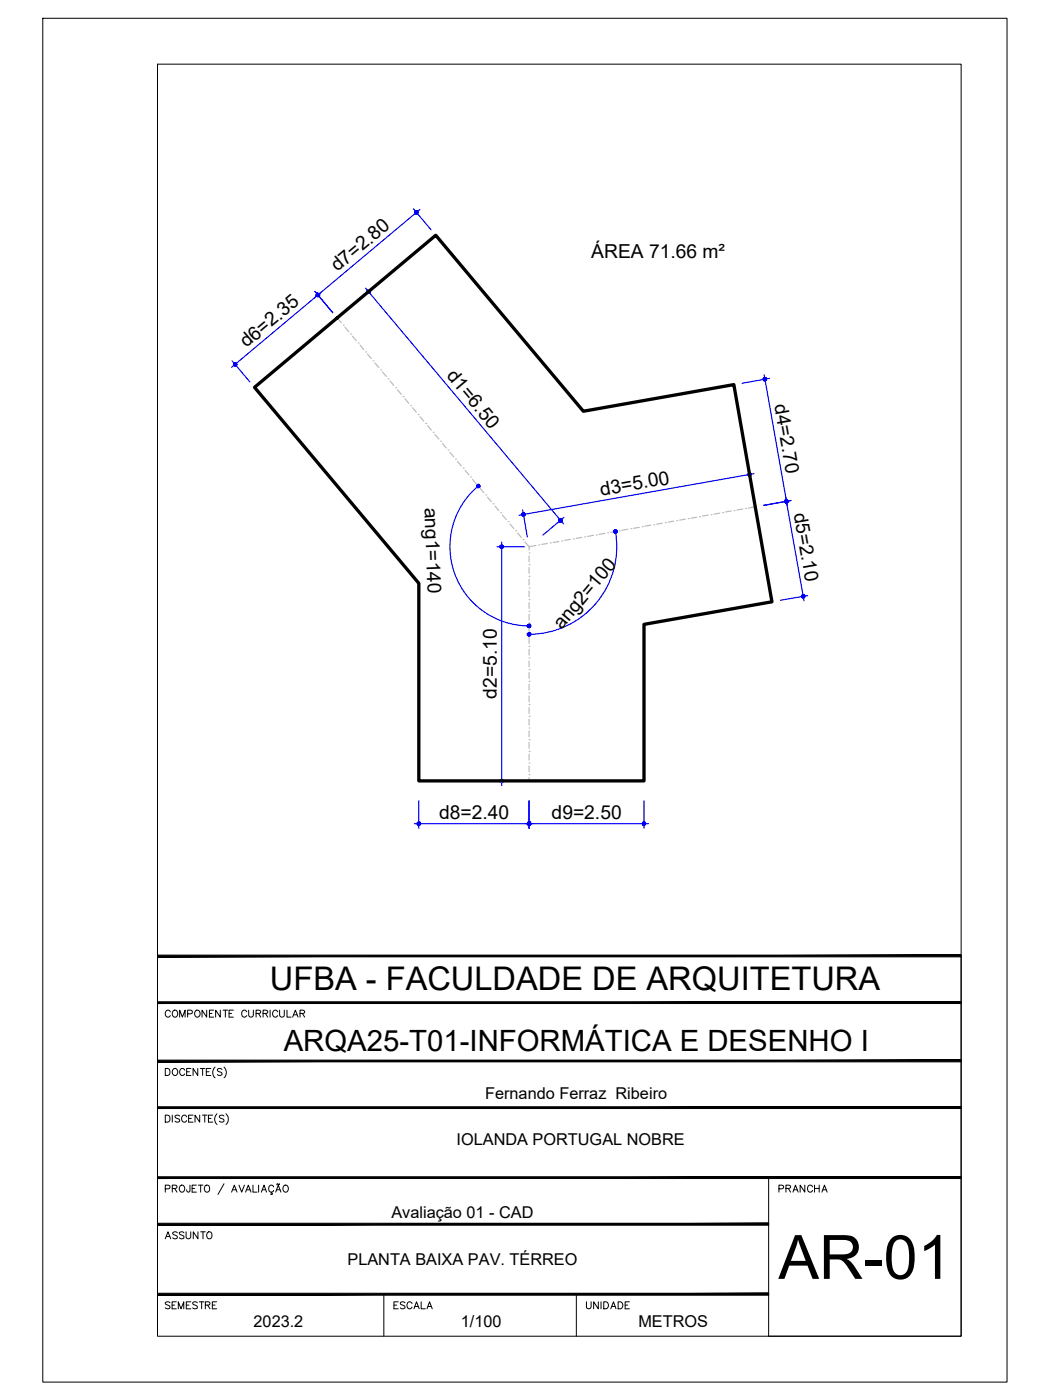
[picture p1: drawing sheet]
<svg xmlns="http://www.w3.org/2000/svg" width="229mm" height="305mm" viewBox="0 0 229 305" stroke-linecap="round" stroke-linejoin="round" font-family="sans-serif">
<!-- layer: ARQ_EIXO CINZA 04 -->
<g fill="none" stroke="#bababa" stroke-width=".25">
<path d="M73.4 69.2l.9 1.1M74.7 70.8h.1M75.1 71.2l.8 1M76.3 72.7h.1M76.8 73.2l.8 1M78 74.7h.1M78.4 75.1l.8 1M79.6 76.6h.1M80 77.1l.8 1M81.2 78.6h.1M81.7 79l.8 1M82.9 80.5h.1"/>
<path d="M83.3 81l.8 1M84.5 82.5h.1M84.9 82.9l.8 1M86.1 84.4h.1M86.5 84.9l.9 1M87.8 86.4h.1M88.2 86.8l.8 1M89.4 88.3h.1M89.8 88.8l.8 .9M91 90.3h.1M91.4 90.7l.8 1M92.7 92.2h.1"/>
<path d="M93.1 92.7l.8 .9M94.3 94.1h.1M94.7 94.6l.8 1M95.9 96.1h.1M96.4 96.6l.8 .9M97.6 98h.1M98 98.5l.8 1M99.2 99.9h.1M99.6 100.5l.8 .9M100.8 101.9h.1M101.3 102.4l.8 1M102.4 103.8h.1"/>
<path d="M102.9 104.4l.8 .9M104.1 105.8h.1M104.5 106.3l.8 1M105.7 107.7h.1M106.1 108.2l.9 1M107.4 109.7h.1M107.8 110.2l.8 1M109 111.6h.1M109.4 112.1l.8 1M110.6 113.6h.1M111 114.1l.8 1M112.3 115.5h.1"/>
<path d="M112.7 116l.8 1M113.9 117.5h.1M114.3 118l.9 1M116.7 118.7l-1.5 .3v.8M117.3 118.7h.1M119.2 118.3l-1.3 .2M119.8 118.2h.1M121.7 117.9l-1.3 .2M122.3 117.8h.1M124.2 117.4l-1.3 .2M124.8 117.3h.1M126.7 117l-1.3 .2"/>
<path d="M127.3 116.9h.1M129.2 116.5l-1.3 .3M129.8 116.5h.1M131.7 116.1l-1.3 .2M132.3 116h.1M134.2 115.7l-1.3 .2M134.8 115.6h.1M136.7 115.2l-1.3 .2M137.3 115.1h.1M139.2 114.8l-1.3 .2M139.8 114.7h.1M141.7 114.3l-1.3 .3"/>
<path d="M142.3 114.3h.1M144.2 113.9l-1.2 .2M144.8 113.8h.1M146.7 113.5l-1.2 .2M147.3 113.4h.1M149.2 113l-1.2 .2M149.8 112.9h.1M151.7 112.6l-1.2 .2M152.3 112.5h.1M154.2 112.1l-1.2 .3M154.8 112.1h.1M156.7 111.7l-1.3 .2"/>
<path d="M157.3 111.6h.1M159.2 111.3l-1.3 .2M159.8 111.2h.1M161.7 110.8l-1.3 .2M162.3 110.7h.1M164.4 110.3l-1.5 .3M115.2 138.2h.1M115.2 135.6h.1M115.2 133.1h.1M115.2 130.6h.1M115.2 128h.1M115.2 125.5h.1"/>
<path d="M115.2 122.9h.1M115.2 120.4h.1M115.2 121v1.3M115.2 123.6v1.2M115.2 126.1v1.3M115.2 128.7v1.2M115.2 131.2v1.3M115.2 133.7v1.3M115.2 136.3v1.2M115.2 138.8v1.3M115.2 158.5h.1M115.2 156h.1"/>
<path d="M115.2 153.4h.1M115.2 150.9h.1M115.2 148.3h.1M115.2 145.8h.1M115.2 143.3h.1M115.2 140.7h.1M115.2 141.4v1.2M115.2 143.9v1.3M115.2 146.4v1.3M115.2 149v1.2M115.2 151.5v1.3M115.2 154.1v1.2"/>
<path d="M115.2 156.6v1.3M115.2 159.1v1.3M115.2 168.7h.1M115.2 166.1h.1M115.2 163.6h.1M115.2 161h.1M115.2 161.7v1.2M115.2 164.2v1.3M115.2 166.8v1.2M115.2 169.3v.7"/>
</g>
<!-- layer: COTA AZUL -->
<g fill="none" stroke="#00f" stroke-width=".25">
<path d="M90 45.5l3.9 4.5M91.4 45.6l-41 34.4M50.5 78.6l3.9 4.5M68.6 63.5l3.8 4.6M79.6 62.7l43.1 51.3M81 62.9l-4.6 3.8M166.4 81.6l8.6 49.2M167.5 82.4l-5.9 1M104.1 105.8a17.3 17.3 0 0 0-5.1 19.1 17.3 17.3 0 0 0 16.2 11.4M108.2 119h6M109.2 118v53M113.8 111l1 5.9"/>
<path d="M122.8 112.6l-4.6 3.9M134 115.7a19.1 19.1 0 0 1-18.8 22.4M163 102.3l1.1 5.9M164.2 103.1l-51.2 9.1M172.2 109l-5.9 1M175.9 129.7l-6 1M90.2 179.3h51M91.2 174.3v6M108.2 170h6M115.2 174.3v6M140.2 174.3v6"/>
</g>
<!-- layer: 0 -->
<g fill="#00f" stroke="#00f" stroke-width=".22">
<path d="M80 63.2l-.1 .2 .3 .1zM79.9 63.4l.3 .1-.3 .1zM79.9 63.6l.1 .2 .2-.3z"/>
<path d="M80.2 63.5l-.2 .3h.1zM80.2 63.5l.1 .4-.2-.1zM80.2 63.5l.1 .4 .2-.1z"/>
<path d="M80.2 63.5l.3 .3 .1-.2zM80.2 63.5h.4v.1zM80.2 63.5h.4l-.1-.3z"/>
<path d="M80.3 63.2l-.1 .3 .3-.3zM80.2 63.1l.1 .1-.1 .3zM80 63.2l.2 .3v-.4z"/>
<path d="M122 113.3l.3 .3 .1-.2zM122 113.3l.4-.1v.2zM122 113.3l.4-.1-.1-.1z"/>
<path d="M122.1 112.9l-.1 .4 .3-.2zM122 112.9h.1l-.1 .4zM121.8 113l.2 .3v-.4z"/>
<path d="M121.8 113l-.1 .2 .3 .1zM121.7 113.2l.3 .1-.3 .1zM121.7 113.4l.1 .1 .2-.2z"/>
<path d="M121.8 113.5l.1 .2 .1-.4zM122 113.3l.1 .4h-.2zM122 113.3l.1 .4 .2-.1z"/>
<path d="M109.1 118.7l.1 .3v-.3zM108.9 118.8l.2-.1 .1 .3zM108.9 118.8l-.1 .2h.4z"/>
<path d="M108.8 119l.1 .2 .3-.2zM108.9 119.2l.3-.2-.1 .3zM109.2 119l-.1 .3 .1 .1z"/>
<path d="M109.2 119v.4l.2-.1zM109.2 119l.4 .2-.2 .1zM109.2 119l.4 .2v-.2z"/>
<path d="M109.2 119h.4v-.2zM109.4 118.7l.2 .1-.4 .2zM109.2 118.7v.3l.2-.3z"/>
<path d="M109.2 170v.4l.2-.1zM109.2 170l.4 .2-.2 .1zM109.2 170l.4 .2v-.2z"/>
<path d="M109.2 170h.4v-.2zM109.4 169.7l.2 .1-.4 .2zM109.2 169.6v.4l.2-.3z"/>
<path d="M109.1 169.7l.1 .3v-.4zM108.9 169.8l.2-.1 .1 .3zM108.9 169.8l-.1 .2h.4z"/>
<path d="M108.8 170l.1 .2 .3-.2zM108.9 170.2l.3-.2-.1 .3zM109.2 170l-.1 .3 .1 .1z"/>
<path d="M113.6 112.1l.1 .1 .3-.2zM113.7 112.2l.3-.2-.2 .4zM114 112l-.2 .4h.2z"/>
<path d="M114 112v.4l.2-.1zM114 112l.3 .1-.1 .2zM114 112l.3 .1v-.2z"/>
<path d="M114 112l.3-.1v-.1zM114.1 111.6l.2 .2-.3 .2zM113.9 111.6l.1 .4 .1-.4z"/>
<path d="M113.7 111.7l.3 .3-.1-.4zM113.7 111.7l.3 .3-.4-.1zM113.6 111.9v.2l.4-.1z"/>
<path d="M163.2 103.3h.4l-.1-.2zM163.3 103l.2 .1-.3 .2zM163.2 103v.3l.1-.3z"/>
<path d="M162.9 103l.3 .3v-.3zM162.9 103l.3 .3-.3-.1zM162.9 103.2l-.1 .2 .4-.1z"/>
<path d="M162.8 103.4l.1 .1 .3-.2zM162.9 103.5l.3-.2-.1 .4zM163.2 103.3l-.1 .4h.2z"/>
<path d="M163.2 103.3l.1 .4 .1-.1zM163.2 103.3l.3 .2-.1 .1zM163.2 103.3l.3 .2 .1-.2z"/>
<path d="M166.3 82.3l.2 .3v-.4zM166.3 82.3l.2 .3-.3-.2zM166.2 82.4v.2h.3z"/>
<path d="M166.2 82.6v.2l.3-.2zM166.2 82.8l.3-.2-.1 .3zM166.5 82.6l-.1 .3h.2z"/>
<path d="M166.5 82.6l.1 .3 .2-.1zM166.5 82.6l.4 .1-.1 .1zM166.5 82.6l.4 .1v-.2z"/>
<path d="M166.8 82.3l-.3 .3 .4-.1zM166.7 82.2l.1 .1-.3 .3zM166.5 82.2v.4l.2-.4z"/>
<path d="M171.2 109.1l.1 .4 .1-.1zM171.2 109.1l.4 .2-.2 .1zM171.2 109.1l.4 .2v-.2z"/>
<path d="M171.2 109.1h.4l-.1-.2zM171.3 108.8l.2 .1-.3 .2zM171.2 108.8v.3l.1-.3z"/>
<path d="M171 108.8l.2 .3v-.3zM171 108.8l.2 .3-.3-.1zM170.9 109v.2l.3-.1z"/>
<path d="M170.9 109.2v.2l.3-.3zM170.9 109.4l.3-.3-.1 .4zM171.2 109.1l-.1 .4h.2z"/>
<path d="M171 108.8l.2 .3v-.3zM171 108.8l.2 .3-.3-.1zM170.9 109v.2l.3-.1z"/>
<path d="M170.9 109.2v.2l.3-.3zM170.9 109.4l.3-.3-.1 .4zM171.2 109.1l-.1 .4h.2z"/>
<path d="M171.2 109.1l.1 .4 .1-.1zM171.2 109.1l.4 .2-.2 .1zM171.2 109.1l.4 .2v-.2z"/>
<path d="M171.2 109.1h.4l-.1-.2zM171.3 108.8l.2 .1-.3 .2zM171.2 108.8v.3l.1-.3z"/>
<path d="M174.9 129.8v.4l.2-.1zM174.9 129.8l.3 .2-.1 .1zM174.9 129.8l.3 .2v-.2z"/>
<path d="M175.1 129.6l-.2 .2h.3zM175 129.5l.1 .1-.2 .2zM174.8 129.5l.1 .3 .1-.3z"/>
<path d="M174.6 129.5l.3 .3-.1-.3zM174.6 129.5l.3 .3-.4-.1zM174.5 129.7v.2l.4-.1z"/>
<path d="M174.5 129.9l.1 .1 .3-.2zM174.6 130l.3-.2-.1 .4zM174.9 129.8l-.1 .4h.1z"/>
<path d="M69.3 63.9l-.1 .3 .3-.2zM69.1 63.8l.2 .1-.1 .3zM69 63.9l.2 .3-.1-.4z"/>
<path d="M69 63.9l-.1 .2 .3 .1zM68.9 64.1l.3 .1-.4 .1zM68.8 64.3l.1 .2 .3-.3z"/>
<path d="M68.9 64.5l.2 .1 .1-.4zM69.2 64.2l.1 .4h-.2zM69.2 64.2l.1 .4 .2-.1z"/>
<path d="M69.2 64.2l.3 .3 .1-.2zM69.2 64.2h.4v.1zM69.2 64.2h.4l-.1-.2z"/>
<path d="M50.9 79.6l.2 .1 .1-.4zM51.2 79.3l.1 .4h-.2zM51.2 79.3l.1 .4 .1-.1z"/>
<path d="M51.2 79.3l.2 .3 .2-.1zM51.2 79.3l.4-.1v.3zM51.2 79.3l.4-.1-.1-.1z"/>
<path d="M51.4 79l-.2 .3 .3-.2zM51.1 79h.3l-.2 .3zM51 79l.2 .3-.1-.3z"/>
<path d="M51 79l-.2 .2 .4 .1zM50.8 79.2l.4 .1-.4 .1zM50.8 79.4l.1 .2 .3-.3z"/>
<path d="M68.9 64.5l.2 .1 .1-.4zM69.2 64.2l.1 .4h-.2zM69.2 64.2l.1 .4 .2-.1z"/>
<path d="M69.2 64.2l.3 .3 .1-.2zM69.2 64.2h.4v.1zM69.2 64.2h.4l-.1-.2z"/>
<path d="M69.3 63.9l-.1 .3 .3-.2zM69.1 63.8l.2 .1-.1 .3zM69 63.9l.2 .3-.1-.4z"/>
<path d="M69 63.9l-.1 .2 .3 .1zM68.9 64.1l.3 .1-.4 .1zM68.8 64.3l.1 .2 .3-.3z"/>
<path d="M90.8 45.9l-.1 .3 .2-.2zM90.6 45.8l.2 .1-.1 .3zM90.4 45.9l.3 .3-.1-.4z"/>
<path d="M90.4 45.9l-.1 .2 .4 .1zM90.3 46.1l.4 .1-.4 .1zM90.3 46.3l.1 .2 .3-.3z"/>
<path d="M90.4 46.5l.1 .1 .2-.4zM90.7 46.2v.4h-.2zM90.7 46.2v.4l.2-.1z"/>
<path d="M90.7 46.2l.2 .3 .1-.1zM90.7 46.2l.3-.1v.3zM90.9 46l-.2 .2 .3-.1z"/>
<path d="M115.2 179.3h.4l-.1-.1zM115.4 179l.1 .2-.3 .1zM115.2 178.9v.4l.2-.3z"/>
<path d="M115 179l.2 .3v-.4zM115 179l.2 .3-.3-.1zM114.9 179.2l-.1 .1h.4z"/>
<path d="M114.8 179.3l.1 .2 .3-.2zM114.9 179.5l.3-.2-.2 .4zM115.2 179.3l-.2 .4h.2z"/>
<path d="M115.2 179.3v.4h.2zM115.2 179.3l.3 .2-.1 .2zM115.2 179.3l.3 .2 .1-.2z"/>
<path d="M90.8 179.3v.2l.4-.2zM90.8 179.5l.4-.2-.2 .4zM91.2 179.3l-.2 .4h.2z"/>
<path d="M91.2 179.3v.4h.2zM91.2 179.3l.3 .2-.1 .2zM91.2 179.3l.3 .2 .1-.2z"/>
<path d="M91.2 179.3h.4l-.1-.1zM91.4 179l.1 .2-.3 .1zM91.2 178.9v.4l.2-.3z"/>
<path d="M91 179l.2 .3v-.4zM91 179l.2 .3-.4-.1zM90.8 179.2v.1h.4z"/>
<path d="M140.2 179.3h.4l-.1-.1zM140.4 179l.1 .2-.3 .1zM140.2 178.9v.4l.2-.3z"/>
<path d="M140 179l.2 .3v-.4zM140 179l.2 .3-.3-.1zM139.9 179.2l-.1 .1h.4z"/>
<path d="M139.8 179.3l.1 .2 .3-.2zM139.9 179.5l.3-.2-.2 .4zM140.2 179.3l-.2 .4h.2z"/>
<path d="M140.2 179.3v.4h.2zM140.2 179.3l.3 .2-.1 .2zM140.2 179.3l.3 .2 .1-.2z"/>
<path d="M114.8 179.3l.1 .2 .3-.2zM114.9 179.5l.3-.2-.2 .4zM115.2 179.3l-.2 .4h.2z"/>
<path d="M115.2 179.3v.4h.2zM115.2 179.3l.3 .2-.1 .2zM115.2 179.3l.3 .2 .1-.2z"/>
<path d="M115.2 179.3h.4l-.1-.1zM115.4 179l.1 .2-.3 .1zM115.2 178.9v.4l.2-.3z"/>
<path d="M115 179l.2 .3v-.4zM115 179l.2 .3-.3-.1zM114.9 179.2l-.1 .1h.4z"/>
<path d="M104.2 105.5l-.1 .3 .3-.2zM104.1 105.5h.1l-.1 .3zM103.9 105.5l.2 .3v-.3z"/>
<path d="M103.9 105.5l-.1 .2 .3 .1zM103.8 105.7l.3 .1-.3 .1zM103.8 105.9v.1l.3-.2z"/>
<path d="M103.8 106l.2 .2 .1-.4zM104.1 105.8l.1 .4h-.2zM104.1 105.8l.1 .4 .2-.1z"/>
<path d="M104.1 105.8l.3 .3 .1-.1zM104.1 105.8l.4-.1v.3zM104.1 105.8l.4-.1-.1-.1z"/>
<path d="M115.2 136.3h.4l-.1-.2zM115.4 135.9l.1 .2-.3 .2zM115.2 135.9v.4l.2-.4z"/>
<path d="M115 135.9l.2 .4v-.4zM114.9 136.1l.1-.2 .2 .4zM114.9 136.1l-.1 .2h.4z"/>
<path d="M114.8 136.3l.1 .1 .3-.1zM114.9 136.4l.3-.1-.2 .3zM115.2 136.3l-.2 .3 .2 .1z"/>
<path d="M115.2 136.3v.4l.2-.1zM115.2 136.3l.3 .1-.1 .2zM115.2 136.3l.3 .1 .1-.1z"/>
<path d="M114.8 138.1l.1 .2 .3-.2zM114.9 138.3l.3-.2-.2 .3zM115.2 138.1l-.2 .3 .2 .1z"/>
<path d="M115.2 138.1v.4l.2-.1zM115.2 138.1l.3 .2-.1 .1zM115.2 138.1l.3 .2 .1-.2z"/>
<path d="M115.2 138.1h.4l-.1-.2zM115.4 137.8l.1 .1-.3 .2zM115.2 137.8v.3l.2-.3z"/>
<path d="M115 137.8l.2 .3v-.3zM114.9 137.9l.1-.1 .2 .3zM114.9 137.9l-.1 .2h.4z"/>
<path d="M133.8 115.4l.2 .3-.1-.3zM133.8 115.4l.2 .3-.4-.1zM133.6 115.6v.2l.4-.1z"/>
<path d="M133.6 115.8l.1 .2 .3-.3zM133.7 116l.3-.3-.1 .4zM134 115.7l-.1 .4h.2z"/>
<path d="M134 115.7l.1 .4 .1-.1zM134 115.7l.4 .1-.2 .2zM134 115.7l.4 .1v-.1z"/>
<path d="M134 115.7h.4l-.1-.2zM134.1 115.4l.2 .1-.3 .2zM133.9 115.4l.1 .3 .1-.3z"/>
</g>
<path d="M55.4 84.3l39.5-33.1 32.1 38.3 32.8-5.8 8.3 47.3-27.9 4.9v34.1h-49v-43z" fill="none" stroke="#000" stroke-width=".72"/>
<!-- layer: MRG_EXTERNA -->
<path d="M9.3 4h209.9v296.9h-209.9z" fill="none" stroke="#000" stroke-width=".22"/>
<!-- layer: MRG_INTERNA -->
<path d="M34.3 14h175v276.9h-175z" fill="none" stroke="#000" stroke-width=".22"/>
<!-- layer: SIMB_01 -->
<g fill="#000" stroke="#000" stroke-width=".22">
<path d="M34.3 218.1v.4l175-.4zM34.3 218.5l175-.4v.4z"/>
<path d="M34.3 207.9v.4l175-.4zM34.3 208.3l175-.4v.4z"/>
<path d="M34.3 230.8v.4l175-.4zM34.3 231.2l175-.4v.4z"/>
<path d="M34.3 256.2v.4l175-.4zM34.3 256.6l175-.4v.4z"/>
<path d="M34.3 241v.3l175-.3zM34.3 241.3l175-.3v.3z"/>
<path d="M34.3 266.3v.4l133-.4zM34.3 266.7l133-.4v.4z"/>
<path d="M34.3 282h133v-.4zM34.3 281.6h133l-133 .4z"/>
</g>
<g fill="none" stroke="#000" stroke-width=".22">
<path d="M45 219.9v1.5l-1-1.5v1.5M46.5 219.9h-.9v1.5h.9M48 219.9v1.5l-1.1-1.5v1.5M48.6 219.9h1M49.1 219.9v1.5M50.8 219.9h-.9v1.5h.9M54.1 219.9v1.1l.5 .4h.3l.3-.4v-1.1M58.8 219.9v1.5M60.9 219.9v1.1l.4 .4 .5-.2 .1-1.3M62.5 219.9v1.5h.9M209.3 208.1v82.8h-42v-34.5M36 232.6h.5a.82 .82 0 0 1 .5 .8 .82 .82 0 0 1-.5 .7h-.5z"/>
<path d="M37.1 220.3a.56 .56 0 0 0-.7-.4 .56 .56 0 0 0-.4 .6 .63 .63 0 0 0 .2 .8 .63 .63 0 0 0 .9-.2M37.7 220.1a.72 .72 0 0 1 1 .2 .72 .72 0 0 1-.3 1.1 .72 .72 0 0 1-.9-.4 .72 .72 0 0 1 .2-.9zM37.7 232.8a.72 .72 0 0 1 1 .2 .72 .72 0 0 1-.3 1.1 .72 .72 0 0 1-.9-.4 .72 .72 0 0 1 .2-.9zM39.1 221.4v-1.5l.6 1.5 .6-1.5v1.5M40.2 233a.56 .56 0 0 0-.6-.4 .56 .56 0 0 0-.5 .6 .63 .63 0 0 0 .3 .8 .63 .63 0 0 0 .8-.2M40.6 233.3h.6M40.9 220.7l.9-.1v-.5l-.3-.2h-.6v1.5M41.6 232.6h-1v1.5h1M42.7 220a.71 .71 0 0 1 .9 .7 .71 .71 0 0 1-.9 .7l-.3-.5v-.4zM43.1 232.6v1.5l-1.1-1.5v1.5M43.6 232.6h1M44.1 232.6v1.5"/>
<path d="M44.9 233.3h.6M45.6 220.6h.5M45.9 232.6h-1v1.5h1M46.8 232.3a1.57 1.57 0 0 0 0 2.4M48.3 232.8l-.3-.2-.7 .2 .2 .4 .5 .2 .3 .3v.2l-.3 .2-.7-.2M48.8 232.3a1.57 1.57 0 0 1 0 2.4M49.9 220.6h.5M53.7 220.3a.56 .56 0 0 0-.6-.4 .56 .56 0 0 0-.5 .6 .63 .63 0 0 0 .3 .8 .63 .63 0 0 0 .8-.2M55.8 220.6h.8l.2-.4-.4-.3h-.6v1.5M56.3 220.6l.5 .8M57.3 220.6h.8l.2-.4-.4-.3h-.6v1.5M57.8 220.6l.5 .8"/>
<path d="M60.5 220.3a.56 .56 0 0 0-.7-.4 .56 .56 0 0 0-.4 .6 .63 .63 0 0 0 .2 .8 .63 .63 0 0 0 .9-.2M63.7 221.4l.6-1.5 .6 1.5M63.9 220.9h.7M65.3 220.6h.9l.1-.4-.3-.3h-.7v1.5M65.8 220.6l.5 .8M36 242.8h.5a.82 .82 0 0 1 .5 .7 .82 .82 0 0 1-.5 .8h-.5zM36 258.8l.9-.1 .1-.6-1-.1v1.5M37.5 258.7l1-.1v-.5l-1-.1v1.5M37.5 242.8v1.5M38 258.7l.5 .8M39.1 243l-.3-.2-.7 .2 .2 .4 .7 .3 .1 .2v.2l-.3 .2-.7-.2M39.2 258.2a.72 .72 0 0 1 1 .2 .72 .72 0 0 1-.3 1.1 .72 .72 0 0 1-.9-.4 .72 .72 0 0 1 .2-.9z"/>
<path d="M40.6 243.2a.56 .56 0 0 0-.6-.4 .56 .56 0 0 0-.5 .6 .63 .63 0 0 0 .3 .8 .63 .63 0 0 0 .8-.2M41.1 243.5h.6M41.4 258l-.1 1.4-.4 .1-.2-.1-.1-.4M41.8 258.7h.6M42 242.8h-.9v1.5h.9M42.8 258h-1v1.5h1M43.2 258h1M43.5 242.8v1.5l-1-1.5v1.5M43.7 258v1.5M44.1 242.8h1M44.6 242.8v1.5M44.6 258.2a.63 .63 0 0 1 .8-.1 .63 .63 0 0 1 .2 .9 .57 .57 0 0 1-.5 .6 .57 .57 0 0 1-.6-.6z"/>
<path d="M45.4 243.5h.5M46.3 242.8h-.9v1.5h.9M47.2 242.5a1.57 1.57 0 0 0 0 2.3M48.8 243l-.4-.2-.6 .2 .1 .4 .7 .3 .2 .2v.2l-.4 .2-.6-.2M48.8 257.7l-1.3 2.4M49.2 242.5a1.57 1.57 0 0 1 0 2.3M50.4 259.5l.6-1.5 .6 1.5M50.7 259h.7M52 258l.6 1.5 .6-1.5M53.5 259.5l.6-1.5 .6 1.5M53.7 259h.7M55.1 258v1.5h.9"/>
<path d="M56.3 258v1.5M56.9 259.5l.6-1.5 .5 1.5M57.1 259h.7M59.1 259.5v.3l.2 .2h-.4M59.6 258.4a.6 .6 0 0 0-.9-.3 .6 .6 0 0 0-.2 .9 .54 .54 0 0 0 .4 .5 .54 .54 0 0 0 .7-.3M60 259.5l.6-1.5 .6 1.5M60.2 259h.8M60.3 257.8l-.1 .1M60.3 257.8h.2M60.5 257.8l.1 .1M60.6 257.9h.2M60.9 257.7l-.1 .2"/>
<path d="M61.8 258.2a.72 .72 0 0 1 1 .2 .72 .72 0 0 1-.3 1.1 .72 .72 0 0 1-.9-.4 .72 .72 0 0 1 .2-.9zM83.6 281.8v9.1M125.5 281.8v9.1"/>
</g>
<text font-size="13.3" x="169.5" y="278.4">AR-01</text>
<text font-size="7.1" x="58.8" y="215.6">UFBA - FACULDADE DE ARQUITETURA</text>
<text font-size="6.4" x="61.8" y="228.9">ARQA25-T01-INFORMÁTICA E DESENHO I</text>
<g font-size="4.4">
<text x="168.3" y="260.7">PRANCHA</text>
<text x="34.9" y="270.9">ASSUNTO</text>
<text x="34.9" y="286.1">SEMESTRE</text>
<text x="84.7" y="286.1">ESCALA</text>
<text x="126.3" y="286.1">UNIDADE</text>
</g>
<g font-size="4.2">
<text x="73.4" y="59.3" transform="rotate(-40 73.4 59.3)">d7=2.80</text>
<text x="128.7" y="56.1">ÁREA 71.66 m²</text>
<text x="53.7" y="75.9" transform="rotate(-40 53.7 75.9)">d6=2.35</text>
<text x="97" y="81.9" transform="rotate(50 97 81.9)">d1=6.50</text>
<text x="168.6" y="88.2" transform="rotate(80 168.6 88.2)">d4=2.70</text>
<text x="130.9" y="107.9" transform="rotate(-10 130.9 107.9)">d3=5.00</text>
<text x="92.4" y="110.5" transform="rotate(88 92.4 110.5)">ang1=140</text>
<text x="172.8" y="111.8" transform="rotate(80 172.8 111.8)">d5=2.10</text>
<text x="122.3" y="137.2" transform="rotate(-50 122.3 137.2)">ang2=100</text>
<text x="108.2" y="152.1" transform="rotate(-90 108.2 152.1)">d2=5.10</text>
<text x="95.6" y="178.3">d8=2.40</text>
<text x="120.1" y="178.3">d9=2.50</text>
</g>
<g font-size="3.5">
<text x="105.6" y="239.3">Fernando Ferraz Ribeiro</text>
<text x="99.4" y="249.3">IOLANDA PORTUGAL NOBRE</text>
<text x="85.2" y="265.2">Avaliação 01 - CAD</text>
<text x="75.6" y="275.4">PLANTA BAIXA PAV. TÉRREO</text>
<text x="55.2" y="289">2023.2</text>
<text x="100.3" y="289">1/100</text>
<text x="139" y="289">METROS</text>
</g>
</svg>
